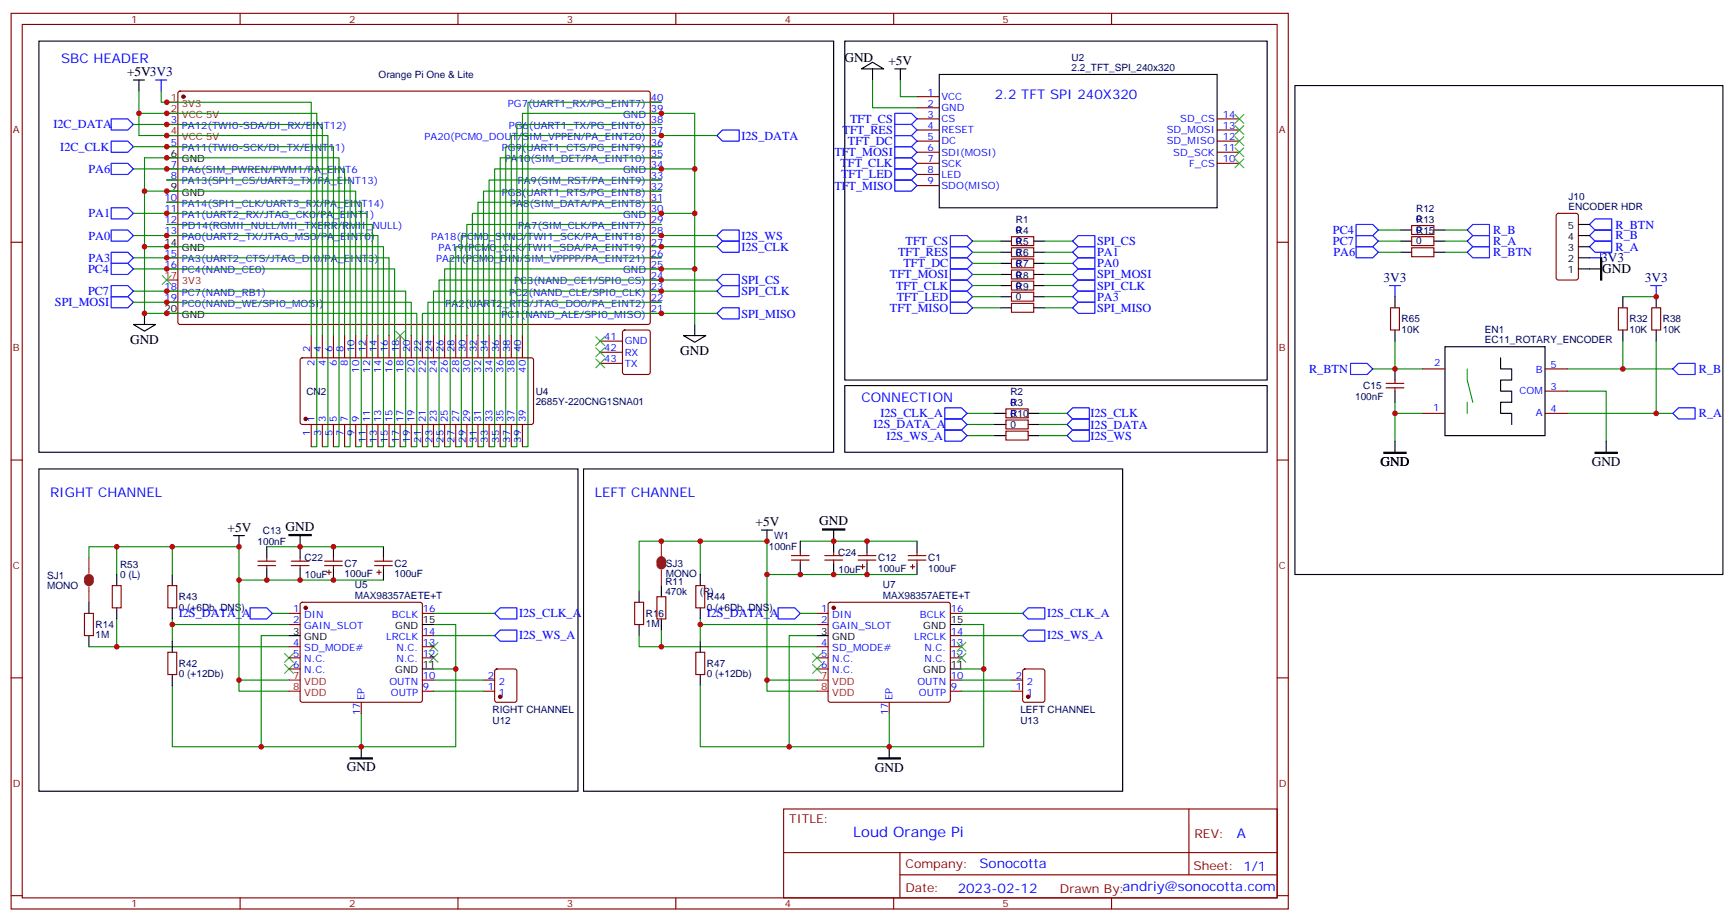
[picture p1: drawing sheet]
<svg xmlns="http://www.w3.org/2000/svg" width="550mm" height="292mm" viewBox="0 0 550 292" stroke-linecap="round" stroke-linejoin="round" font-family="sans-serif">
<g fill="none" stroke="#870000" stroke-width=".35">
<path d="M3.5 4.2h405.4v284.4h-405.4zM7.1 7.8h398.2v277.2h-398.2zM76.2 4.2v3.6M145.3 4.2v3.6M214.5 4.2v3.6M283.6 4.2v3.6M352.8 4.2v3.6M52.9 39.5h3.5M56.7 29.1l.4-.2 148.8 .1 .5 .6-.1 73-.6 .4-148.8-.1-.5-.6v-72.7zM206.4 39.5h3.5M206.4 36h3.5M206.4 32.5h3.5"/>
<path d="M291 37.7h7.1M291 30.7h7.1M291 34.2h7.1M386.3 37.7h7M52.9 46.6h3.5M52.9 53.6h3.5M52.9 57.1h3.5M206.4 46.6h3.5M206.4 53.6h3.5M206.4 57.1h3.5M206.4 50.1h3.5M206.4 43h3.5"/>
<path d="M291 41.3h7.1M291 44.8h7.1M291 48.3h7.1M291 51.9h7.1M291 55.4h7.1M291 58.9h7.1M386.3 41.3h7M386.3 44.8h7M386.3 48.3h7M386.3 51.9h7M3.5 76.9h3.6M52.9 64.2h3.5"/>
<path d="M52.9 67.7h3.5M52.9 71.3h3.5M52.9 74.8h3.5M206.4 64.2h3.5M206.4 67.7h3.5M206.4 71.3h3.5M206.4 74.8h3.5M206.4 78.3h3.5M206.4 60.7h3.5M321 75.1h7.1v2.9h-7.1zM321 78.7h7.1v2.8h-7.1zM405.3 76.9h3.6"/>
<path d="M448 71.6h7.1v2.8h-7.1zM448 75.1h7.1v2.9h-7.1zM448 78.7h7.1v2.8h-7.1zM494.1 67.9l.5-.2h5.6l.7 .5v20l-.4 .6-5.9 .1-.7-.5v-20zM52.9 81.8h3.5M52.9 85.4h3.5M52.9 92.4h3.5M52.9 96h3.5M206.4 81.8h3.5M206.4 85.4h3.5M206.4 92.4h3.5M206.4 96h3.5"/>
<path d="M206.4 99.5h3.5M206.4 88.9h3.5M321 82.2h7.1v2.8h-7.1zM321 85.7h7.1v2.8h-7.1zM321 89.3h7.1v2.8h-7.1zM321 92.8h7.1v2.8h-7.1zM321 96.3h7.1v2.8h-7.1zM441.3 97.7h2.8v7.1h-2.8zM513.6 97.7h2.9v7.1h-2.9zM524.2 97.7h2.8v7.1h-2.8zM95.5 113.8l.5-.2h72.9l.4 .7v20l-.7 .5-72.9-.1-.5-.6v-19.8zM98.8 106.5v7.1"/>
<path d="M102.3 106.5v7.1M105.8 106.5v7.1M109.4 106.5v7.1M112.9 106.5v7.1M116.4 106.5v7.1M119.9 106.5v7.1M123.5 106.5v7.1M127 106.5v7.1M130.5 106.5v7.1M134.1 106.5v7.1M137.6 106.5v7.1M141.1 106.5v7.1"/>
<path d="M144.6 106.5v7.1M148.2 106.5v7.1M151.7 106.5v7.1M155.2 106.5v7.1M158.7 106.5v7.1M162.3 106.5v7.1M165.8 106.5v7.1M190.5 108.3h7.1M190.5 111.8h7.1M190.5 115.4h7.1M197.8 105l.5-.2h7.4l.6 .4 .1 13-.5 .6-7.6 .1-.7-.5v-12.9zM451.6 117.1h7"/>
<path d="M490.4 117.1h7M98.8 134.8v7M102.3 134.8v7M105.8 134.8v7M109.4 134.8v7M112.9 134.8v7M116.4 134.8v7M119.9 134.8v7M123.5 134.8v7M127 134.8v7M130.5 134.8v7M134.1 134.8v7"/>
<path d="M137.6 134.8v7M141.1 134.8v7M144.6 134.8v7M148.2 134.8v7M151.7 134.8v7M155.2 134.8v7M158.7 134.8v7M162.3 134.8v7M165.8 134.8v7M319.3 129.8h7v2.8h-7zM319.3 133.3h7v2.9h-7zM319.3 136.9h7v2.8h-7z"/>
<path d="M439.9 123.1h5.7M439.9 121.7h5.7M442.7 120.6v1.1M442.7 123.1v1.1M451.6 131.2h7M490.4 131.2h7M490.4 124.2h7M3.5 146h3.6M405.3 146h3.6M81.8 179.6h5.7M81.8 178.2h5.7M84.7 177.1v1.1"/>
<path d="M84.7 179.6v1M92.4 179.6h5.7M92.4 178.2h5.7M95.2 177.1v1.1M95.2 179.6v1M103 179.6h5.7M103 178.2h5.7M105.8 177.1v1.1M105.8 179.6v1M118.9 179.6h5.6M118.9 178.2h5.6M121.7 177.1v1.1"/>
<path d="M121.7 179.6v1M251.2 177.8h5.6M251.2 176.4h5.6M254 175.3v1.1M254 177.8v1.1M261.8 177.8h5.6M261.8 176.4h5.6M264.6 175.3v1.1M264.6 177.8v1.1M272.3 177.8h5.7M272.3 176.4h5.7M273 179.9h1.5"/>
<path d="M273.8 179.2v1.4M275.2 175.3v1.1M275.2 177.8v1.1M288.2 177.8h5.7M288.2 176.4h5.7M288.9 179.9h1.4M289.6 179.2v1.4M291 175.3v1.1M291 177.8v1.1M26.8 194.7h2.8v7.1h-2.8zM35.6 185.9h2.9v7.1h-2.9zM53.3 185.9h2.8v7.1h-2.8z"/>
<path d="M91.7 194.7h3.5M91.7 198.3h3.5M95.5 191.4l.5-.2h37.3l.5 .2 .3 .5v30.3l-.3 .5-.5 .3h-37.3l-.5-.3-.3-.5v-30.3zM103.7 181.7h1.4M104.4 181v1.4M119.6 181.7h1.4M120.3 181v1.4M134.1 194.7h3.5M201.4 191.2h2.9v7.1h-2.9zM208.5 189.4h2.8v7.1h-2.8zM220.8 185.9h2.9v7.1h-2.9zM259.3 194.7h3.5"/>
<path d="M259.3 198.3h3.5M263.1 191.4l.4-.2h37.4l.5 .2 .2 .5v30.3l-.2 .5-.5 .3h-37.4l-.5-.3-.2-.5v-30.3zM301.6 194.7h3.6M3.5 215.2h3.6M53.3 207.1h2.8v7h-2.8zM91.7 205.3h3.5M91.7 208.8h3.5M91.7 212.4h3.5M134.1 219.4h3.5M134.1 215.9h3.5M134.1 205.3h3.5M134.1 208.8h3.5"/>
<path d="M134.1 201.8h3.5M153.5 219.4h3.5M153.5 215.9h3.5M157.2 212.6l.5-.2h5.6l.7 .4v9.4l-.4 .7-5.9 .1-.7-.5v-9.4zM220.8 207.1h2.9v7h-2.9zM259.3 205.3h3.5M259.3 208.8h3.5M259.3 212.4h3.5M301.6 219.4h3.6M301.6 215.9h3.6M301.6 205.3h3.6M301.6 208.8h3.6"/>
<path d="M301.6 201.8h3.6M321 219.4h3.6M321 215.9h3.6M324.8 212.6l.5-.2h5.6l.7 .4v9.4l-.5 .7-5.8 .1-.7-.5v-9.4zM405.3 215.2h3.6M114.7 223v3.5M282.2 223v3.5M248.7 256.8h156.6v28.2h-156.6zM377.3 256.8v20.9M248.7 270.7h156.5M285.6 277.7h119.6M285.6 270.7v14.1"/>
<path d="M3.5 284.3h3.6M76.2 285v3.6M145.3 285v3.6M214.5 285v3.6M283.6 285v3.6M352.8 285v3.6M405.3 284.3h3.6"/>
</g>
<g fill="#870000" stroke="#870000" stroke-width=".35">
<circle cx="58.2" cy="30.7" r=".53"/>
<circle cx="97" cy="133" r=".53"/>
<circle cx="326.3" cy="221.2" r=".53"/>
<circle cx="158.7" cy="221.2" r=".53"/>
<circle cx="264.6" cy="193" r=".53"/>
<circle cx="97" cy="193" r=".53"/>
</g>
<path d="M52.9 32.5h3.5M52.9 36h3.5M52.9 43h3.5M52.9 88.9h3.5M91.7 215.9h3.5M91.7 219.4h3.5M259.3 215.9h3.5M259.3 219.4h3.5" fill="none" stroke="#f00" stroke-width=".35"/>
<g fill="none" stroke="#000" stroke-width=".35">
<path d="M12.3 13.1h252.3v130.5h-252.3zM268.1 13.1h134.1v107.5h-134.1zM42.3 25.4h3.6M44.1 25.4v3.5M273.4 21.9l3.5-2.1 3.6 2.1zM276.9 21.9v3.5M284 21.9h3.5M285.8 21.9v3.5M298.1 23.6h88.2v42.4h-88.2zM411 27.2h135.8v155.2h-135.8zM52.9 50.1h3.5M52.9 60.7h3.5"/>
<path d="M52.9 78.3h3.5M317.5 76.6h3.5M328.1 76.6h3.5M444.5 76.6h3.5M444.5 73h3.5M455.1 76.6h3.5M455.1 73h3.5M500.9 78.3h3.6M500.9 74.8h3.6M500.9 71.3h3.6M45.9 99.5v3.5M52.9 99.5h3.5"/>
<path d="M317.5 80.1h3.5M317.5 83.6h3.5M317.5 87.1h3.5M317.5 90.7h3.5M317.5 94.2h3.5M317.5 97.7h3.5M328.1 80.1h3.5M328.1 83.6h3.5M328.1 87.1h3.5M328.1 90.7h3.5M328.1 94.2h3.5M328.1 97.7h3.5"/>
<path d="M442.7 94.2v3.5M444.5 80.1h3.5M455.1 80.1h3.5M500.9 85.4h7.1M500.9 81.8h3.6M515.1 94.2v3.5M525.6 94.2v3.5M42.3 103h7.1l-3.5 2.1zM217 106.5h7l-3.5 2.2zM220.5 103v3.5M442.7 104.8v3.5M442.7 117.1v3.5"/>
<path d="M458.6 110.1h31.8v28.2h-31.8zM476.2 113.6v3.5h3.6v3.5h-3.6v3.6h3.6v3.5h-3.6v3.5h3.6v3.6M515.1 104.8v3.5M525.6 104.8v3.5M268.1 122.4h134.1v21.2h-134.1zM315.7 131.2h3.6M315.7 134.8h3.6M315.7 138.3h3.6M326.3 131.2h3.5M326.3 134.8h3.5M326.3 138.3h3.5M442.7 124.2v3.5"/>
<path d="M12.3 148.9h171.1v102.3h-171.1zM185.2 148.9h171.1v102.3h-171.1zM442.7 140.1v3.5M509.8 140.1v3.5M74.1 170h3.5M75.8 170v3.6M84.7 173.6v3.5M95.2 170v7.1M105.8 173.6v3.5M121.7 173.6v3.5M241.7 168.3h3.5M243.4 168.3v3.5"/>
<path d="M254 171.8v3.5M254 178.9v3.5M264.6 168.3v7M264.6 178.9v3.5M275.2 171.8v3.5M275.2 178.9v3.5M291 171.8v3.5M291 178.9v3.5M28.2 191.2v3.5M37 182.4v3.5M37 193v3.5M54.7 182.4v3.5"/>
<path d="M54.7 193v3.5M84.7 180.6v3.5M95.2 180.6v3.5M105.8 180.6v3.5M121.7 180.6v3.5M134.1 198.3h3.5M202.8 187.7v3.5M202.8 198.3v3.5M209.9 185.9v3.5M209.9 196.5v3.5M222.2 182.4v3.5M222.2 193v3.5"/>
<path d="M301.6 198.3h3.6M28.2 201.8v3.5M54.7 203.6v3.5M54.7 214.1v3.6M91.7 201.8h3.5M134.1 212.4h3.5M222.2 203.6v3.5M222.2 214.1v3.6M259.3 201.8h3.5M301.6 212.4h3.6M114.7 237.1v3.5M282.2 237.1v3.5"/>
</g>
<g fill="none" stroke="#00f" stroke-width=".35">
<path d="M35.3 37.7h5.3l1.7 1.8-1.7 1.8h-5.3zM49.4 25.4h3.5M51.2 25.4v3.5M284 36h5.3l1.7 1.7-1.7 1.8h-5.3zM284 39.5h5.3l1.7 1.8-1.7 1.7h-5.3zM35.3 44.8h5.3l1.7 1.8-1.7 1.7h-5.3zM35.3 51.9h5.3l1.7 1.7-1.7 1.8h-5.3zM227.5 43l1.8-1.7h5.3v3.5h-5.3zM284 43h5.3l1.7 1.8-1.7 1.8h-5.3zM284 46.6h5.3l1.7 1.7-1.7 1.8h-5.3zM284 50.1h5.3l1.7 1.8-1.7 1.7h-5.3zM284 53.6h5.3l1.7 1.8-1.7 1.7h-5.3z"/>
<path d="M284 57.1h5.3l1.7 1.8-1.7 1.8h-5.3zM35.3 73h5.3l1.7 1.8-1.7 1.8h-5.3zM35.3 66h5.3l1.7 1.7-1.7 1.8h-5.3zM227.5 74.8l1.8-1.8h5.3v3.6h-5.3zM227.5 78.3l1.8-1.7h5.3v3.5h-5.3zM301.6 74.8h5.3l1.8 1.8-1.8 1.7h-5.3zM301.6 78.3h5.3l1.8 1.8-1.8 1.7h-5.3zM342.2 74.8h5.3v3.5h-5.3l-1.8-1.7zM430.4 78.3h5.3l1.7 1.8-1.7 1.7h-5.3zM430.4 71.3h5.3l1.7 1.7-1.7 1.8h-5.3zM430.4 74.8h5.3l1.7 1.8-1.7 1.7h-5.3zM465.7 73l1.7-1.7h5.3v3.5h-5.3z"/>
<path d="M465.7 76.6l1.7-1.8h5.3v3.5h-5.3zM504.5 71.3l1.7-1.8h5.3v3.5h-5.3zM504.5 74.8l1.7-1.8h5.3v3.6h-5.3zM504.5 78.3l1.7-1.7h5.3v3.5h-5.3zM35.3 94.2h5.3l1.7 1.8-1.7 1.7h-5.3zM35.3 80.1h5.3l1.7 1.7-1.7 1.8h-5.3zM35.3 83.6h5.3l1.7 1.8-1.7 1.7h-5.3zM35.3 90.7h5.3l1.7 1.7-1.7 1.8h-5.3zM227.5 88.9l1.8-1.8h5.3v3.6h-5.3zM227.5 92.4l1.8-1.7h5.3v3.5h-5.3zM227.5 99.5l1.8-1.8h5.3v3.5h-5.3zM301.6 81.8h5.3l1.8 1.8-1.8 1.8h-5.3z"/>
<path d="M301.6 85.4h5.3l1.8 1.7-1.8 1.8h-5.3zM301.6 88.9h5.3l1.8 1.8-1.8 1.7h-5.3zM301.6 92.4h5.3l1.8 1.8-1.8 1.8h-5.3zM301.6 96h5.3l1.8 1.7-1.8 1.8h-5.3zM340.4 97.7l1.8-1.7h5.3v3.5h-5.3zM340.4 87.1l1.8-1.7h5.3v3.5h-5.3zM340.4 80.1l1.8-1.8h5.3v3.5h-5.3zM342.2 88.9h5.3v3.5h-5.3l-1.8-1.7zM342.2 81.8h5.3v3.6h-5.3l-1.8-1.8zM342.2 92.4h5.3v3.6h-5.3l-1.8-1.8zM441 90.7h3.5M442.7 90.7v3.5"/>
<path d="M465.7 80.1l1.7-1.8h5.3v3.5h-5.3zM504.5 81.8h3.5M508 80.1v3.5M523.9 90.7h3.5M525.6 90.7v3.5M428.6 115.4h5.3l1.8 1.7-1.8 1.8h-5.3zM530.9 117.1l1.8-1.7h5.3v3.5h-5.3zM299.9 136.5h5.3l1.7 1.8-1.7 1.8h-5.3zM299.9 133h5.3l1.7 1.8-1.7 1.7h-5.3zM299.9 129.5h5.3l1.7 1.7-1.7 1.8h-5.3zM338.7 138.3l1.7-1.8h5.3v3.6h-5.3zM338.7 131.2l1.7-1.7h5.3v3.5h-5.3z"/>
<path d="M338.7 134.8l1.7-1.8h5.3v3.5h-5.3zM532.7 129.5h5.3v3.5h-5.3l-1.8-1.8zM79.4 193h5.3l1.7 1.7-1.7 1.8h-5.3zM157 194.7l1.7-1.7h5.3v3.5h-5.3zM246.9 193h5.3l1.8 1.7-1.8 1.8h-5.3zM324.6 194.7l1.7-1.7h5.3v3.5h-5.3zM157 201.8l1.7-1.8h5.3v3.6h-5.3zM324.6 201.8l1.7-1.8h5.3v3.6h-5.3z"/>
</g>
<g fill="none" stroke="#3c3" stroke-width=".35">
<path d="M391.9 36.3l2.9 2.9M391.9 39.9l2.9 2.8M394.8 36.3l-2.9 2.9M394.8 39.9l-2.9 2.8M391.9 43.4l2.9 2.8M391.9 46.9l2.9 2.8M391.9 50.4l2.9 2.9M394.8 43.4l-2.9 2.8M394.8 46.9l-2.9 2.8M394.8 50.4l-2.9 2.9M51.5 87.5l2.8 2.8M54.3 87.5l-2.8 2.8"/>
<path d="M125.6 105.1l2.8 2.8M128.4 105.1l-2.8 2.8M189.1 106.9l2.8 2.8M189.1 110.4l2.8 2.8M189.1 113.9l2.8 2.9M191.9 106.9l-2.8 2.8M191.9 110.4l-2.8 2.8M191.9 113.9l-2.8 2.9M90.3 207.4l2.8 2.9M90.3 211l2.8 2.8M93.1 207.4l-2.8 2.9M93.1 211l-2.8 2.8"/>
<path d="M136.2 207.4l2.8 2.9M136.2 203.9l2.8 2.8M139 207.4l-2.8 2.9M139 203.9l-2.8 2.8M257.9 211l2.8 2.8M257.9 207.4l2.8 2.9M260.7 211l-2.8 2.8M260.7 207.4l-2.8 2.9M303.7 203.9l2.9 2.8M303.7 207.4l2.9 2.9M306.6 203.9l-2.9 2.8M306.6 207.4l-2.9 2.9"/>
</g>
<g fill="none" stroke="#008700" stroke-width=".35">
<path d="M42.3 39.5h60v67M44.1 36h56.4v105.8h-1.7M44.1 28.9v14.1h60v98.8h-1.8M51.2 28.9v3.6h47.6v74M209.9 39.5h-45.9v102.3h-1.7M209.9 32.5h-42.3v109.3h-1.8M276.9 25.4v8.8h14.1M285.8 25.4v5.3h5.2M42.3 46.6h63.5v59.9M42.3 53.6h67.1v52.9M52.9 57.1h58.2v84.7h-1.7M209.9 57.1h-54.7v49.4"/>
<path d="M209.9 50.1h-51.2v56.4M209.9 46.6h-49.4v95.2h-1.8M220.5 53.6h-63.5v88.2h-1.8M227.5 43h-65.2v63.5M42.3 67.7h74.1v38.8M42.3 74.8h77.6v31.7M45.9 60.7v-10.6h61.7v91.7h-1.8M45.9 60.7h67v45.8M45.9 78.3h75.8v63.5h-1.8M45.9 78.3v21.2h86.4v42.3h-1.8M45.9 60.7v17.6M52.9 64.2h61.8v77.6h-1.8"/>
<path d="M52.9 71.3h65.3v70.5h-1.8M209.9 71.3h-61.7v35.2M209.9 64.2h-58.2v42.3M209.9 60.7h-56.4v81.1h-1.8M220.5 67.7h-70.6v74.1h-1.7M227.5 74.8h-81.1v67h-1.8M227.5 78.3h-82.9v28.2M308.7 76.6h8.8M331.6 76.6h8.8M437.4 76.6h7.1M437.4 73h7.1M458.6 76.6h7.1"/>
<path d="M458.6 73h7.1M42.3 96h88.2v10.5M42.3 81.8h81.2v24.7M42.3 85.4h82.9v56.4h-1.7M42.3 92.4h86.5v49.4h-1.8M209.9 96h-74.1v45.8h-1.7M209.9 81.8h-67v60h-1.8M220.5 85.4h-79.4v21.1M227.5 88.9h-88.2v52.9h-1.7M227.5 92.4h-89.9v14.1M227.5 99.5h-93.4v7M308.7 97.7h8.8"/>
<path d="M308.7 94.2h8.8M308.7 90.7h8.8M308.7 87.1h8.8M308.7 83.6h8.8M308.7 80.1h8.8M331.6 97.7h8.8M331.6 94.2h8.8M331.6 90.7h8.8M331.6 87.1h8.8M331.6 83.6h8.8M331.6 80.1h8.8M437.4 80.1h7.1"/>
<path d="M458.6 80.1h7.1M515.1 94.2h10.5M220.5 103v-67h-54.7v70.5M435.7 117.1h7M442.7 108.3v8.8h8.9M515.1 108.3v8.8h-17.7M515.1 117.1h15.8M525.6 108.3v22.9h-28.2M306.9 138.3h8.8M306.9 134.8h8.8M306.9 131.2h8.8M329.8 138.3h8.9"/>
<path d="M329.8 134.8h8.9M329.8 131.2h8.9M442.7 127.7v3.5M451.6 131.2h-8.9v8.9M497.4 124.2h12.4v15.9M525.6 131.2h5.3M37 173.6v8.8M54.7 173.6h-26.5v3.5M84.7 173.6h37M222.2 171.8h-19.4v15.9M254 171.8h37M37 196.5v8.8"/>
<path d="M54.7 182.4v-8.8h21.1v45.8h15.9M54.7 196.5v1.8M75.8 184.1h45.9M86.4 194.7h5.3M91.7 198.3h-37v5.3M137.6 198.3h7v14.1M137.6 194.7h19.4M222.2 182.4v-10.6h21.2v47.6h15.9M222.2 196.5v1.8M243.4 182.4h47.6M254 194.7h5.3M259.3 198.3h-37.1v5.3"/>
<path d="M305.2 198.3h7v14.1M305.2 194.7h19.4M28.2 205.3h63.5M54.7 217.7v19.4h28.2M75.8 215.9h15.9M91.7 201.8h-8.8v35.3h31.8v-10.6M137.6 212.4h7v24.7h-29.9M137.6 215.9h15.9M137.6 201.8h19.4M137.6 219.4h15.9M202.8 201.8v3.5h56.5M209.9 200v5.3"/>
<path d="M222.2 217.7v19.4h28.3M243.4 215.9h15.9M259.3 201.8h-8.8v35.3h31.7v-10.6M305.2 212.4h7v24.7h-30M305.2 215.9h15.8M305.2 201.8h19.4M305.2 219.4h15.8"/>
</g>
<path d="M209.2 178.5a.76 .76 0 0 1 .7-1.1 .76 .76 0 0 1 .7 1.1M209.2 179.2a.71 .71 0 0 0 .7 .7 .71 .71 0 0 0 .7-.7M27.5 183.8a.71 .71 0 0 1 .7-.7 .71 .71 0 0 1 .7 .7M27.5 184.5a.71 .71 0 0 0 .7 .7 .71 .71 0 0 0 .7-.7" fill="none" stroke="#8c2424" stroke-width="1.8"/>
<path d="M28.2 177.1v4.9M209.9 171.8v4.9M209.9 177.4v2.5M28.2 186.3v4.9M209.9 181v4.9" fill="none" stroke="#8c2424" stroke-width=".35"/>
<path d="M508 81.8h.4v7.1h-.4zM439.2 143.6h7.1v.3h-7.1zM506.2 143.6h7.1v.3h-7.1zM91.7 169.7h7.1v.3h-7.1zM261.1 167.9h7v.4h-7zM111.1 240.6h7.1v.3h-7.1zM278.7 240.6h7.1v.3h-7.1z" fill="#000" stroke="#000" stroke-width=".35"/>
<path d="M465.7 117.1v3.5l1.7 7.1M465.7 127.7v3.5" fill="none" stroke="#0c0" stroke-width=".35"/>
<g fill="#c00">
<circle cx="52.9" cy="39.5" r=".88"/>
<circle cx="52.9" cy="46.6" r=".88"/>
<circle cx="52.9" cy="60.7" r=".88"/>
<circle cx="52.9" cy="96" r=".88"/>
<circle cx="209.9" cy="99.5" r=".88"/>
<circle cx="209.9" cy="92.4" r=".88"/>
<circle cx="209.9" cy="85.4" r=".88"/>
<circle cx="209.9" cy="78.3" r=".88"/>
<circle cx="209.9" cy="43" r=".88"/>
<circle cx="209.9" cy="36" r=".88"/>
<circle cx="52.9" cy="36" r=".88"/>
<circle cx="52.9" cy="43" r=".88"/>
<circle cx="52.9" cy="50.1" r=".88"/>
<circle cx="52.9" cy="78.3" r=".88"/>
<circle cx="52.9" cy="99.5" r=".88"/>
<circle cx="209.9" cy="88.9" r=".88"/>
<circle cx="209.9" cy="74.8" r=".88"/>
<circle cx="209.9" cy="67.7" r=".88"/>
<circle cx="209.9" cy="53.6" r=".88"/>
<circle cx="52.9" cy="74.8" r=".88"/>
<circle cx="52.9" cy="67.7" r=".88"/>
<circle cx="52.9" cy="81.8" r=".88"/>
<circle cx="45.9" cy="78.3" r=".88"/>
<circle cx="45.9" cy="99.5" r=".88"/>
<circle cx="45.9" cy="60.7" r=".88"/>
<circle cx="220.5" cy="85.4" r=".88"/>
<circle cx="220.5" cy="67.7" r=".88"/>
<circle cx="220.5" cy="53.6" r=".88"/>
<circle cx="44.1" cy="36" r=".88"/>
<circle cx="105.8" cy="184.1" r=".88"/>
<circle cx="105.8" cy="173.6" r=".88"/>
<circle cx="275.2" cy="182.4" r=".88"/>
<circle cx="275.2" cy="171.8" r=".88"/>
<circle cx="54.7" cy="173.6" r=".88"/>
<circle cx="250.5" cy="237.1" r=".88"/>
<circle cx="82.9" cy="237.1" r=".88"/>
<circle cx="37" cy="173.6" r=".88"/>
<circle cx="37" cy="205.3" r=".88"/>
<circle cx="95.3" cy="184.1" r=".88"/>
<circle cx="95.3" cy="173.6" r=".88"/>
<circle cx="75.8" cy="173.6" r=".88"/>
<circle cx="243.4" cy="171.8" r=".88"/>
<circle cx="264.6" cy="182.4" r=".88"/>
<circle cx="209.9" cy="205.3" r=".88"/>
<circle cx="84.7" cy="184.1" r=".88"/>
<circle cx="75.8" cy="184.1" r=".88"/>
<circle cx="264.6" cy="171.8" r=".88"/>
<circle cx="254" cy="182.4" r=".88"/>
<circle cx="243.4" cy="182.4" r=".88"/>
<circle cx="243.4" cy="215.9" r=".88"/>
<circle cx="282.2" cy="237.1" r=".88"/>
<circle cx="312.2" cy="212.4" r=".88"/>
<circle cx="222.3" cy="198.3" r=".88"/>
<circle cx="54.7" cy="198.3" r=".88"/>
<circle cx="144.6" cy="212.4" r=".88"/>
<circle cx="114.7" cy="237.1" r=".88"/>
<circle cx="75.8" cy="215.9" r=".88"/>
<circle cx="52.9" cy="53.6" r=".88"/>
<circle cx="52.9" cy="85.4" r=".88"/>
<circle cx="52.9" cy="92.4" r=".88"/>
<circle cx="52.9" cy="32.5" r=".88"/>
<circle cx="442.7" cy="117.1" r=".88"/>
<circle cx="525.6" cy="94.2" r=".88"/>
<circle cx="515.1" cy="117.1" r=".88"/>
<circle cx="525.6" cy="131.2" r=".88"/>
<circle cx="442.7" cy="131.2" r=".88"/>
<circle cx="222.3" cy="171.8" r=".88"/>
<circle cx="209.9" cy="171.8" r=".88"/>
</g>
<text font-size="4.6" fill="#00f" x="270.8" y="265.8">Loud Orange Pi</text>
<g font-size="4.2" fill="#00f">
<text x="19.4" y="20.1">SBC HEADER</text>
<text x="315.7" y="31.4">2.2 TFT SPI 240X320</text>
<text x="273.4" y="127.7">CONNECTION</text>
<text x="15.9" y="157.7">RIGHT CHANNEL</text>
<text x="188.7" y="157.7">LEFT CHANNEL</text>
<text x="392.5" y="266.1">A</text>
<text x="310.9" y="275.6">Sonocotta</text>
<text x="304" y="283.4">2023-02-12</text>
</g>
<g font-size="4.2">
<text x="268" y="19.7">GND</text>
<text x="282" y="20.8">+5V</text>
<text x="40.3" y="24.2">+5V3V3</text>
<text x="508.5" y="86.8">GND</text>
<text x="41.3" y="109.1">GND</text>
<text x="215.9" y="112.6">GND</text>
<text x="438.1" y="147.9">GND</text>
<text x="505.2" y="147.9">GND</text>
<text x="239.8" y="167.1">+5V</text>
<text x="260" y="166.7">GND</text>
<text x="72.2" y="168.9">+5V</text>
<text x="90.7" y="168.5">GND</text>
<text x="110.1" y="244.9">GND</text>
<text x="277.6" y="245.1">GND</text>
</g>
<g font-size="4.2" fill="#000080">
<text x="508.2" y="83.3">3V3</text>
<text x="439.1" y="89.5">3V3</text>
<text x="522" y="89.5">3V3</text>
</g>
<g font-size="3.9" fill="#00f">
<text x="17" y="40.8">I2C_DATA</text>
<text x="269.8" y="39">TFT_CS</text>
<text x="19.1" y="47.8">I2C_CLK</text>
<text x="235.3" y="44.4">I2S_DATA</text>
<text x="267.4" y="42.5">TFT_RES</text>
<text x="269.1" y="46.1">TFT_DC</text>
<text x="264.8" y="49.6">TFT_MOSI</text>
<text x="266.7" y="53.1">TFT_CLK</text>
<text x="28.1" y="54.9">PA6</text>
<text x="266.9" y="56.7">TFT_LED</text>
<text x="264.8" y="60.2">TFT_MISO</text>
<text x="28.1" y="69">PA1</text>
<text x="28.1" y="76.1">PA0</text>
<text x="235.3" y="76.1">I2S_WS</text>
<text x="287.4" y="77.8">TFT_CS</text>
<text x="348.2" y="77.8">SPI_CS</text>
<text x="423" y="74.3">PC4</text>
<text x="423" y="77.8">PC7</text>
<text x="473.9" y="74.3">R_B</text>
<text x="473.9" y="77.8">R_A</text>
<text x="512.7" y="72.6">R_BTN</text>
<text x="512.7" y="76">R_B</text>
<text x="28.1" y="83.1">PA3</text>
<text x="235.3" y="79.6">I2S_CLK</text>
<text x="285" y="81.3">TFT_RES</text>
<text x="348.2" y="81.3">PA1</text>
<text x="423.2" y="81.4">PA6</text>
<text x="473.9" y="81.4">R_BTN</text>
<text x="512.7" y="79.6">R_A</text>
<text x="27.9" y="86.6">PC4</text>
<text x="282.4" y="88.4">TFT_MOSI</text>
<text x="286.8" y="84.9">TFT_DC</text>
<text x="348.2" y="88.4">SPI_MOSI</text>
<text x="348.2" y="84.9">PA0</text>
<text x="27.9" y="93.7">PC7</text>
<text x="235.3" y="90.2">SPI_CS</text>
<text x="235.3" y="93.7">SPI_CLK</text>
<text x="284.4" y="91.9">TFT_CLK</text>
<text x="284.6" y="95.5">TFT_LED</text>
<text x="348.2" y="91.9">SPI_CLK</text>
<text x="348.2" y="95.5">PA3</text>
<text x="17.4" y="97.2">SPI_MOSI</text>
<text x="235.3" y="100.8">SPI_MISO</text>
<text x="282.4" y="99">TFT_MISO</text>
<text x="348.2" y="99">SPI_MISO</text>
<text x="415.5" y="118.4">R_BTN</text>
<text x="539.2" y="118.4">R_B</text>
<text x="277.2" y="136">I2S_DATA_A</text>
<text x="279.4" y="132.5">I2S_CLK_A</text>
<text x="346.1" y="132.5">I2S_CLK</text>
<text x="346.1" y="136.1">I2S_DATA</text>
<text x="539.2" y="132.5">R_A</text>
<text x="281.3" y="139.6">I2S_WS_A</text>
<text x="346.1" y="139.6">I2S_WS</text>
<text x="56.7" y="196">I2S_DATA_A</text>
<text x="164.7" y="196">I2S_CLK_A</text>
<text x="224.3" y="196">I2S_DATA_A</text>
<text x="332.3" y="196">I2S_CLK_A</text>
<text x="164.7" y="202.7">I2S_WS_A</text>
<text x="332.3" y="202.7">I2S_WS_A</text>
</g>
<g font-size="3.9" fill="#800">
<text x="250.5" y="261.4">TITLE:</text>
<text x="379.1" y="266.1">REV:</text>
<text x="287.4" y="275.6">Company:</text>
<text x="378.7" y="276.2">Sheet: 1/1</text>
<text x="287.4" y="283.3">Date:</text>
<text x="336.4" y="283.4">Drawn By:andriy@sonocotta.com</text>
</g>
<g font-size="3.2" fill="#800">
<text x="41.6" y="7.2">1</text>
<text x="110.8" y="7.2">2</text>
<text x="179.9" y="7.2">3</text>
<text x="249.1" y="7.2">4</text>
<text x="318.2" y="7.2">5</text>
<text x="4.1" y="42.3">A</text>
<text x="405.9" y="42.3">A</text>
<text x="4.1" y="111.5">B</text>
<text x="405.9" y="111.5">B</text>
<text x="4.1" y="180.6">C</text>
<text x="405.9" y="180.6">C</text>
<text x="4.1" y="249.8">D</text>
<text x="405.9" y="249.8">D</text>
<text x="41.6" y="288">1</text>
<text x="110.8" y="288">2</text>
<text x="179.9" y="288">3</text>
<text x="249.1" y="288">4</text>
<text x="318.2" y="288">5</text>
</g>
<g font-size="3.2" fill="#000080">
<text x="340.1" y="22.6">2.2_TFT_SPI_240x320</text>
<text x="340.1" y="19.4">U2</text>
<text x="120.2" y="24.8">Orange Pi One &amp; Lite</text>
<text x="497.8" y="63.4">J10</text>
<text x="322.4" y="70.8">R1</text>
<text x="449.4" y="70.6">0</text>
<text x="449.4" y="67.3">R12</text>
<text x="449.4" y="70.8">R13</text>
<text x="497.8" y="66.7">ENCODER HDR</text>
<text x="322.4" y="74.1">0</text>
<text x="322.4" y="77.6">0</text>
<text x="322.4" y="74.3">R4</text>
<text x="322.4" y="77.8">R5</text>
<text x="449.4" y="74.1">0</text>
<text x="449.4" y="77.6">0</text>
<text x="449.4" y="74.3">R15</text>
<text x="322.4" y="81.1">0</text>
<text x="322.4" y="81.4">R6</text>
<text x="322.4" y="84.7">0</text>
<text x="322.4" y="88.2">0</text>
<text x="322.4" y="84.9">R7</text>
<text x="322.4" y="88.4">R8</text>
<text x="322.4" y="91.7">0</text>
<text x="322.4" y="95.2">0</text>
<text x="322.4" y="92">R9</text>
<text x="444.9" y="105.6">10K</text>
<text x="444.9" y="102.4">R65</text>
<text x="471.3" y="105.6">EN1</text>
<text x="517.2" y="105.6">10K</text>
<text x="517.2" y="102.4">R32</text>
<text x="527.8" y="105.6">10K</text>
<text x="527.8" y="102.4">R38</text>
<text x="471.3" y="109">EC11_ROTARY_ENCODER</text>
<text x="97.2" y="125.3">CN2</text>
<text x="170" y="125.3">U4</text>
<text x="320.7" y="125.5">R2</text>
<text x="432.7" y="123.6">C15</text>
<text x="170" y="128.5">2685Y-220CNG1SNA01</text>
<text x="320.7" y="128.8">0</text>
<text x="320.7" y="129">R3</text>
<text x="430.1" y="127.1">100nF</text>
<text x="320.7" y="132.3">0</text>
<text x="320.7" y="135.8">0</text>
<text x="320.7" y="132.5">R10</text>
<text x="81.8" y="172.9">100nF</text>
<text x="83.4" y="169.4">C13</text>
<text x="245.7" y="171.2">W1</text>
<text x="96.7" y="178.2">C22</text>
<text x="109.4" y="180">C7</text>
<text x="125.2" y="180">C2</text>
<text x="211.3" y="180">SJ3</text>
<text x="244" y="174.7">100nF</text>
<text x="266" y="176.5">C24</text>
<text x="278.7" y="178.2">C12</text>
<text x="294.6" y="178.2">C1</text>
<text x="14.9" y="183.8">SJ1</text>
<text x="38.1" y="183.6">0 (L)</text>
<text x="38.1" y="180.2">R53</text>
<text x="96.8" y="183.5">10uF</text>
<text x="109.4" y="183.2">100uF</text>
<text x="125.2" y="183.2">100uF</text>
<text x="211.2" y="185.7">R11</text>
<text x="211.3" y="183.2">MONO</text>
<text x="266.1" y="181.8">10uF</text>
<text x="278.7" y="181.4">100uF</text>
<text x="294.6" y="181.4">100uF</text>
<text x="14.9" y="187">MONO</text>
<text x="56.8" y="190.6">R43</text>
<text x="112.6" y="190.1">MAX98357AETE+T</text>
<text x="112.6" y="186.7">U5</text>
<text x="211.2" y="188.8">470k</text>
<text x="222.1" y="188.8">(R)</text>
<text x="224.4" y="190.6">R44</text>
<text x="280.2" y="190.1">MAX98357AETE+T</text>
<text x="280.2" y="186.7">U7</text>
<text x="56.8" y="193.9">0 (+6Db, DNS)</text>
<text x="205" y="195.9">R16</text>
<text x="224.4" y="193.9">0 (+6Db, DNS)</text>
<text x="30.3" y="202.5">1M</text>
<text x="30.3" y="199.5">R14</text>
<text x="205" y="199">1M</text>
<text x="56.8" y="215">0 (+12Db)</text>
<text x="56.8" y="211.8">R42</text>
<text x="224.4" y="215">0 (+12Db)</text>
<text x="224.4" y="211.8">R47</text>
<text x="156.3" y="226.5">RIGHT CHANNEL</text>
<text x="323.9" y="226.5">LEFT CHANNEL</text>
<text x="156.3" y="229.7">U12</text>
<text x="323.9" y="229.7">U13</text>
</g>
<g font-size="3.2" fill="#f00">
<text x="54.3" y="32.1">1</text>
<text x="54.3" y="35.6">2</text>
<text x="57.7" y="33.9">3V3</text>
<text x="57.7" y="37.4">VCC 5V</text>
<text x="54.3" y="42.7">4</text>
<text x="57.7" y="44.4">VCC 5V</text>
<text x="52.2" y="88.5">17</text>
<text x="57.7" y="90.3">3V3</text>
<text x="93.1" y="215.5">7</text>
<text x="260.6" y="215.5">7</text>
<text x="93.1" y="219.1">8</text>
<text x="96.6" y="217.3">VDD</text>
<text x="96.6" y="220.8">VDD</text>
<text x="260.6" y="219.1">8</text>
<text x="264.1" y="217.3">VDD</text>
<text x="264.1" y="220.8">VDD</text>
</g>
<g font-size="3.2" fill="#00f">
<text x="161.2" y="33.9">PG7(UART1_RX/PG_EINT7)</text>
<text x="206.6" y="35.6">39</text>
<text x="206.6" y="32.1">40</text>
<text x="294.3" y="30.3">1</text>
<text x="294.3" y="33.9">2</text>
<text x="298.8" y="31.8">VCC</text>
<text x="298.8" y="35.3">GND</text>
<text x="54.3" y="39.2">3</text>
<text x="57.7" y="40.9">PA12(TWI0-SDA/DI_RX/EINT12)</text>
<text x="161.5" y="40.9">PG6(UART1_TX/PG_EINT6)</text>
<text x="197.8" y="37.4">GND</text>
<text x="206.6" y="39.2">38</text>
<text x="294.3" y="37.4">3</text>
<text x="294.3" y="40.9">4</text>
<text x="298.8" y="38.8">CS</text>
<text x="374.6" y="38.8">SD_CS</text>
<text x="388.1" y="37.4">14</text>
<text x="388.1" y="40.9">13</text>
<text x="54.3" y="46.2">5</text>
<text x="57.7" y="48">PA11(TWI0-SCK/DI_TX/EINT11)</text>
<text x="134.8" y="44.4">PA20(PCM0_DOUT/SIM_VPPEN/PA_EINT20)</text>
<text x="159.3" y="48">PG9(UART1_CTS/PG_EINT9)</text>
<text x="206.6" y="46.2">36</text>
<text x="206.6" y="42.7">37</text>
<text x="294.3" y="44.4">5</text>
<text x="294.3" y="48">6</text>
<text x="298.8" y="42.3">RESET</text>
<text x="298.8" y="45.9">DC</text>
<text x="370.3" y="42.3">SD_MOSI</text>
<text x="370.3" y="45.9">SD_MISO</text>
<text x="388.1" y="44.4">12</text>
<text x="388.1" y="48">11</text>
<text x="54.3" y="53.3">7</text>
<text x="160.2" y="51.5">PA10(SIM_DET/PA_EINT10)</text>
<text x="206.6" y="53.3">34</text>
<text x="206.6" y="49.7">35</text>
<text x="294.3" y="51.5">7</text>
<text x="298.8" y="49.4">SDI(MOSI)</text>
<text x="298.8" y="52.9">SCK</text>
<text x="372.4" y="49.4">SD_SCK</text>
<text x="377.4" y="52.9">F_CS</text>
<text x="388.1" y="51.5">10</text>
<text x="54.3" y="56.8">8</text>
<text x="57.7" y="55">PA6(SIM_PWREN/PWM1/PA_EINT6</text>
<text x="57.7" y="58.6">PA13(SPI1_CS/UART3_TX/PA_EINT13)</text>
<text x="164.3" y="58.6">PA9(SIM_RST/PA_EINT9)</text>
<text x="197.8" y="55">GND</text>
<text x="206.6" y="56.8">33</text>
<text x="294.3" y="55">8</text>
<text x="294.3" y="58.6">9</text>
<text x="298.8" y="56.4">LED</text>
<text x="298.8" y="60">SDO(MISO)</text>
<text x="52.2" y="63.9">10</text>
<text x="57.7" y="65.6">PA14(SPI1_CLK/UART3_RX/PA_EINT14)</text>
<text x="159.3" y="62.1">PG8(UART1_RTS/PG_EINT8)</text>
<text x="161.9" y="65.6">PA8(SIM_DATA/PA_EINT8)</text>
<text x="206.6" y="63.9">31</text>
<text x="206.6" y="60.3">32</text>
<text x="52.2" y="67.4">11</text>
<text x="52.2" y="70.9">12</text>
<text x="57.7" y="69.1">PA1(UART2_RX/JTAG_CK0/PA_EINT1)</text>
<text x="197.8" y="69.1">GND</text>
<text x="206.6" y="70.9">29</text>
<text x="206.6" y="67.4">30</text>
<text x="52.2" y="74.4">13</text>
<text x="57.7" y="72.7">PD14(RGMII_NULL/MII_TXERR/RMII_NULL)</text>
<text x="57.7" y="76.2">PA0(UART2_TX/JTAG_MS0/PA_EINT0)</text>
<text x="136.8" y="76.2">PA18(PCM0_SYNC/TWI1_SCK/PA_EINT18)</text>
<text x="164.5" y="72.7">PA7(SIM_CLK/PA_EINT7)</text>
<text x="206.6" y="78">27</text>
<text x="206.6" y="74.4">28</text>
<text x="52.2" y="81.5">15</text>
<text x="57.7" y="83.3">PA3(UART2_CTS/JTAG_DI0/PA_EINT3)</text>
<text x="138.4" y="83.3">PA21(PCM0_DIN/SIM_VPPPP/PA_EINT21)</text>
<text x="139.1" y="79.7">PA19(PCM0_CLK/TWI1_SDA/PA_EINT19)</text>
<text x="206.6" y="81.5">26</text>
<text x="52.2" y="85">16</text>
<text x="57.7" y="86.8">PC4(NAND_CE0)</text>
<text x="197.8" y="86.8">GND</text>
<text x="206.6" y="88.5">24</text>
<text x="206.6" y="85">25</text>
<text x="52.2" y="92.1">18</text>
<text x="52.2" y="95.6">19</text>
<text x="57.7" y="93.8">PC7(NAND_RB1)</text>
<text x="161.6" y="93.8">PC2(NAND_CLE/SPI0_CLK)</text>
<text x="163.1" y="90.3">PC3(NAND_CE1/SPI0_CS)</text>
<text x="206.6" y="95.6">22</text>
<text x="206.6" y="92.1">23</text>
<text x="57.7" y="97.4">PC0(NAND_WE/SPI0_MOSI)</text>
<text x="141.4" y="97.4">PA2(UART2_RTS/JTAG_DO0/PA_EINT2)</text>
<text x="159.2" y="100.9">PC1(NAND_ALE/SPI0_MISO)</text>
<text x="206.6" y="99.1">21</text>
<text x="191.8" y="107.9">41</text>
<text x="98.4" y="111.8" transform="rotate(-90 98.4 111.8)">2</text>
<text x="102" y="111.8" transform="rotate(-90 102 111.8)">4</text>
<text x="105.5" y="111.8" transform="rotate(-90 105.5 111.8)">6</text>
<text x="109" y="111.8" transform="rotate(-90 109 111.8)">8</text>
<text x="112.5" y="111.8" transform="rotate(-90 112.5 111.8)">10</text>
<text x="116.1" y="111.8" transform="rotate(-90 116.1 111.8)">12</text>
<text x="119.6" y="111.8" transform="rotate(-90 119.6 111.8)">14</text>
<text x="123.1" y="111.8" transform="rotate(-90 123.1 111.8)">16</text>
<text x="126.6" y="111.8" transform="rotate(-90 126.6 111.8)">18</text>
<text x="130.2" y="111.8" transform="rotate(-90 130.2 111.8)">20</text>
<text x="133.7" y="111.8" transform="rotate(-90 133.7 111.8)">22</text>
<text x="137.2" y="111.8" transform="rotate(-90 137.2 111.8)">24</text>
<text x="140.8" y="111.8" transform="rotate(-90 140.8 111.8)">26</text>
<text x="144.3" y="111.8" transform="rotate(-90 144.3 111.8)">28</text>
<text x="147.8" y="111.8" transform="rotate(-90 147.8 111.8)">30</text>
<text x="151.3" y="111.8" transform="rotate(-90 151.3 111.8)">32</text>
<text x="154.9" y="111.8" transform="rotate(-90 154.9 111.8)">34</text>
<text x="158.4" y="111.8" transform="rotate(-90 158.4 111.8)">36</text>
<text x="161.9" y="111.8" transform="rotate(-90 161.9 111.8)">38</text>
<text x="165.5" y="111.8" transform="rotate(-90 165.5 111.8)">40</text>
<text x="191.8" y="111.5">42</text>
<text x="198.3" y="109.4">GND</text>
<text x="198.3" y="112.9">RX</text>
<text x="99.8" y="116.3" transform="rotate(-90 99.8 116.3)">2</text>
<text x="103.4" y="116.3" transform="rotate(-90 103.4 116.3)">4</text>
<text x="106.9" y="116.3" transform="rotate(-90 106.9 116.3)">6</text>
<text x="110.4" y="116.3" transform="rotate(-90 110.4 116.3)">8</text>
<text x="113.9" y="118.3" transform="rotate(-90 113.9 118.3)">10</text>
<text x="117.5" y="118.3" transform="rotate(-90 117.5 118.3)">12</text>
<text x="121" y="118.3" transform="rotate(-90 121 118.3)">14</text>
<text x="124.5" y="118.3" transform="rotate(-90 124.5 118.3)">16</text>
<text x="128.1" y="118.3" transform="rotate(-90 128.1 118.3)">18</text>
<text x="131.6" y="118.3" transform="rotate(-90 131.6 118.3)">20</text>
<text x="135.1" y="118.3" transform="rotate(-90 135.1 118.3)">22</text>
<text x="138.6" y="118.3" transform="rotate(-90 138.6 118.3)">24</text>
<text x="142.2" y="118.3" transform="rotate(-90 142.2 118.3)">26</text>
<text x="145.7" y="118.3" transform="rotate(-90 145.7 118.3)">28</text>
<text x="149.2" y="118.3" transform="rotate(-90 149.2 118.3)">30</text>
<text x="152.8" y="118.3" transform="rotate(-90 152.8 118.3)">32</text>
<text x="156.3" y="118.3" transform="rotate(-90 156.3 118.3)">34</text>
<text x="159.8" y="118.3" transform="rotate(-90 159.8 118.3)">36</text>
<text x="163.3" y="118.3" transform="rotate(-90 163.3 118.3)">38</text>
<text x="166.9" y="118.3" transform="rotate(-90 166.9 118.3)">40</text>
<text x="191.8" y="115">43</text>
<text x="198.3" y="116.4">TX</text>
<text x="455.2" y="116.1">2</text>
<text x="487.5" y="118.5">B</text>
<text x="492.1" y="116.8">5</text>
<text x="482.3" y="125.2">COM</text>
<text x="492.1" y="123.8">3</text>
<text x="454.8" y="130.5">1</text>
<text x="487.5" y="131.9">A</text>
<text x="492.1" y="130.9">4</text>
<text x="99.8" y="134.1" transform="rotate(-90 99.8 134.1)">1</text>
<text x="103.4" y="134.1" transform="rotate(-90 103.4 134.1)">3</text>
<text x="106.9" y="134.1" transform="rotate(-90 106.9 134.1)">5</text>
<text x="110.4" y="134.1" transform="rotate(-90 110.4 134.1)">7</text>
<text x="113.9" y="134.1" transform="rotate(-90 113.9 134.1)">9</text>
<text x="117.5" y="134.1" transform="rotate(-90 117.5 134.1)">11</text>
<text x="121" y="134.1" transform="rotate(-90 121 134.1)">13</text>
<text x="124.5" y="134.1" transform="rotate(-90 124.5 134.1)">15</text>
<text x="128.1" y="134.1" transform="rotate(-90 128.1 134.1)">17</text>
<text x="131.6" y="134.1" transform="rotate(-90 131.6 134.1)">19</text>
<text x="135.1" y="134.1" transform="rotate(-90 135.1 134.1)">21</text>
<text x="138.6" y="134.1" transform="rotate(-90 138.6 134.1)">23</text>
<text x="142.2" y="134.1" transform="rotate(-90 142.2 134.1)">25</text>
<text x="145.7" y="134.1" transform="rotate(-90 145.7 134.1)">27</text>
<text x="149.2" y="134.1" transform="rotate(-90 149.2 134.1)">29</text>
<text x="152.8" y="134.1" transform="rotate(-90 152.8 134.1)">31</text>
<text x="156.3" y="134.1" transform="rotate(-90 156.3 134.1)">33</text>
<text x="159.8" y="134.1" transform="rotate(-90 159.8 134.1)">35</text>
<text x="163.3" y="134.1" transform="rotate(-90 163.3 134.1)">37</text>
<text x="166.9" y="134.1" transform="rotate(-90 166.9 134.1)">39</text>
<text x="98.4" y="138.5" transform="rotate(-90 98.4 138.5)">1</text>
<text x="102" y="138.5" transform="rotate(-90 102 138.5)">3</text>
<text x="105.5" y="138.5" transform="rotate(-90 105.5 138.5)">5</text>
<text x="109" y="138.5" transform="rotate(-90 109 138.5)">7</text>
<text x="112.5" y="138.5" transform="rotate(-90 112.5 138.5)">9</text>
<text x="116.1" y="140.6" transform="rotate(-90 116.1 140.6)">11</text>
<text x="119.6" y="140.6" transform="rotate(-90 119.6 140.6)">13</text>
<text x="123.1" y="140.6" transform="rotate(-90 123.1 140.6)">15</text>
<text x="126.6" y="140.6" transform="rotate(-90 126.6 140.6)">17</text>
<text x="130.2" y="140.6" transform="rotate(-90 130.2 140.6)">19</text>
<text x="133.7" y="140.6" transform="rotate(-90 133.7 140.6)">21</text>
<text x="137.2" y="140.6" transform="rotate(-90 137.2 140.6)">23</text>
<text x="140.8" y="140.6" transform="rotate(-90 140.8 140.6)">25</text>
<text x="144.3" y="140.6" transform="rotate(-90 144.3 140.6)">27</text>
<text x="147.8" y="140.6" transform="rotate(-90 147.8 140.6)">29</text>
<text x="151.3" y="140.6" transform="rotate(-90 151.3 140.6)">31</text>
<text x="154.9" y="140.6" transform="rotate(-90 154.9 140.6)">33</text>
<text x="158.4" y="140.6" transform="rotate(-90 158.4 140.6)">35</text>
<text x="161.9" y="140.6" transform="rotate(-90 161.9 140.6)">37</text>
<text x="165.5" y="140.6" transform="rotate(-90 165.5 140.6)">39</text>
<text x="93.1" y="194.4">1</text>
<text x="93.1" y="197.9">2</text>
<text x="96.6" y="196.1">DIN</text>
<text x="124.4" y="196.1">BCLK</text>
<text x="134.2" y="194.4">16</text>
<text x="260.6" y="194.4">1</text>
<text x="260.6" y="197.9">2</text>
<text x="264.1" y="196.1">DIN</text>
<text x="292" y="196.1">BCLK</text>
<text x="301.8" y="194.4">16</text>
<text x="96.6" y="199.7">GAIN_SLOT</text>
<text x="122.6" y="203.2">LRCLK</text>
<text x="134.2" y="201.4">14</text>
<text x="264.1" y="199.7">GAIN_SLOT</text>
<text x="290.2" y="203.2">LRCLK</text>
<text x="301.8" y="201.4">14</text>
<text x="93.1" y="205">4</text>
<text x="93.1" y="208.5">5</text>
<text x="96.6" y="206.7">SD_MODE#</text>
<text x="125.9" y="206.7">N.C.</text>
<text x="134.2" y="208.5">12</text>
<text x="134.2" y="205">13</text>
<text x="260.6" y="205">4</text>
<text x="260.6" y="208.5">5</text>
<text x="264.1" y="206.7">SD_MODE#</text>
<text x="293.4" y="206.7">N.C.</text>
<text x="301.8" y="208.5">12</text>
<text x="301.8" y="205">13</text>
<text x="93.1" y="212">6</text>
<text x="96.6" y="210.3">N.C.</text>
<text x="96.6" y="213.8">N.C.</text>
<text x="125.9" y="210.3">N.C.</text>
<text x="134.2" y="215.5">10</text>
<text x="154.8" y="215.5">2</text>
<text x="260.6" y="212">6</text>
<text x="264.1" y="210.3">N.C.</text>
<text x="264.1" y="213.8">N.C.</text>
<text x="293.4" y="210.3">N.C.</text>
<text x="301.8" y="215.5">10</text>
<text x="322.4" y="215.5">2</text>
<text x="123.6" y="217.3">OUTN</text>
<text x="124.1" y="220.8">OUTP</text>
<text x="134.2" y="219.1">9</text>
<text x="154.8" y="219.1">1</text>
<text x="158.3" y="220.8">1</text>
<text x="158.3" y="217.3">2</text>
<text x="291.2" y="217.3">OUTN</text>
<text x="291.6" y="220.8">OUTP</text>
<text x="301.8" y="219.1">9</text>
<text x="322.4" y="219.1">1</text>
<text x="325.9" y="220.8">1</text>
<text x="325.9" y="217.3">2</text>
<text x="114.3" y="227" transform="rotate(-90 114.3 227)">17</text>
<text x="115.7" y="222.2" transform="rotate(-90 115.7 222.2)">EP</text>
<text x="281.9" y="227" transform="rotate(-90 281.9 227)">17</text>
<text x="283.3" y="222.2" transform="rotate(-90 283.3 222.2)">EP</text>
</g>
<g font-size="3.2">
<text x="54.3" y="49.7">6</text>
<text x="57.7" y="51.5">GND</text>
<text x="54.3" y="60.3">9</text>
<text x="57.7" y="62.1">GND</text>
<text x="52.2" y="78">14</text>
<text x="497.6" y="76.2">4</text>
<text x="497.6" y="72.7">5</text>
<text x="57.7" y="79.7">GND</text>
<text x="497.6" y="83.3">2</text>
<text x="497.6" y="79.7">3</text>
<text x="497.6" y="86.8">1</text>
<text x="52.2" y="99.1">20</text>
<text x="57.7" y="100.9">GND</text>
<text x="134.2" y="197.9">15</text>
<text x="301.8" y="197.9">15</text>
<text x="93.1" y="201.4">3</text>
<text x="96.6" y="203.2">GND</text>
<text x="125.5" y="199.7">GND</text>
<text x="260.6" y="201.4">3</text>
<text x="264.1" y="203.2">GND</text>
<text x="293" y="199.7">GND</text>
<text x="125.5" y="213.8">GND</text>
<text x="134.2" y="212">11</text>
<text x="293" y="213.8">GND</text>
<text x="301.8" y="212">11</text>
</g>
</svg>
